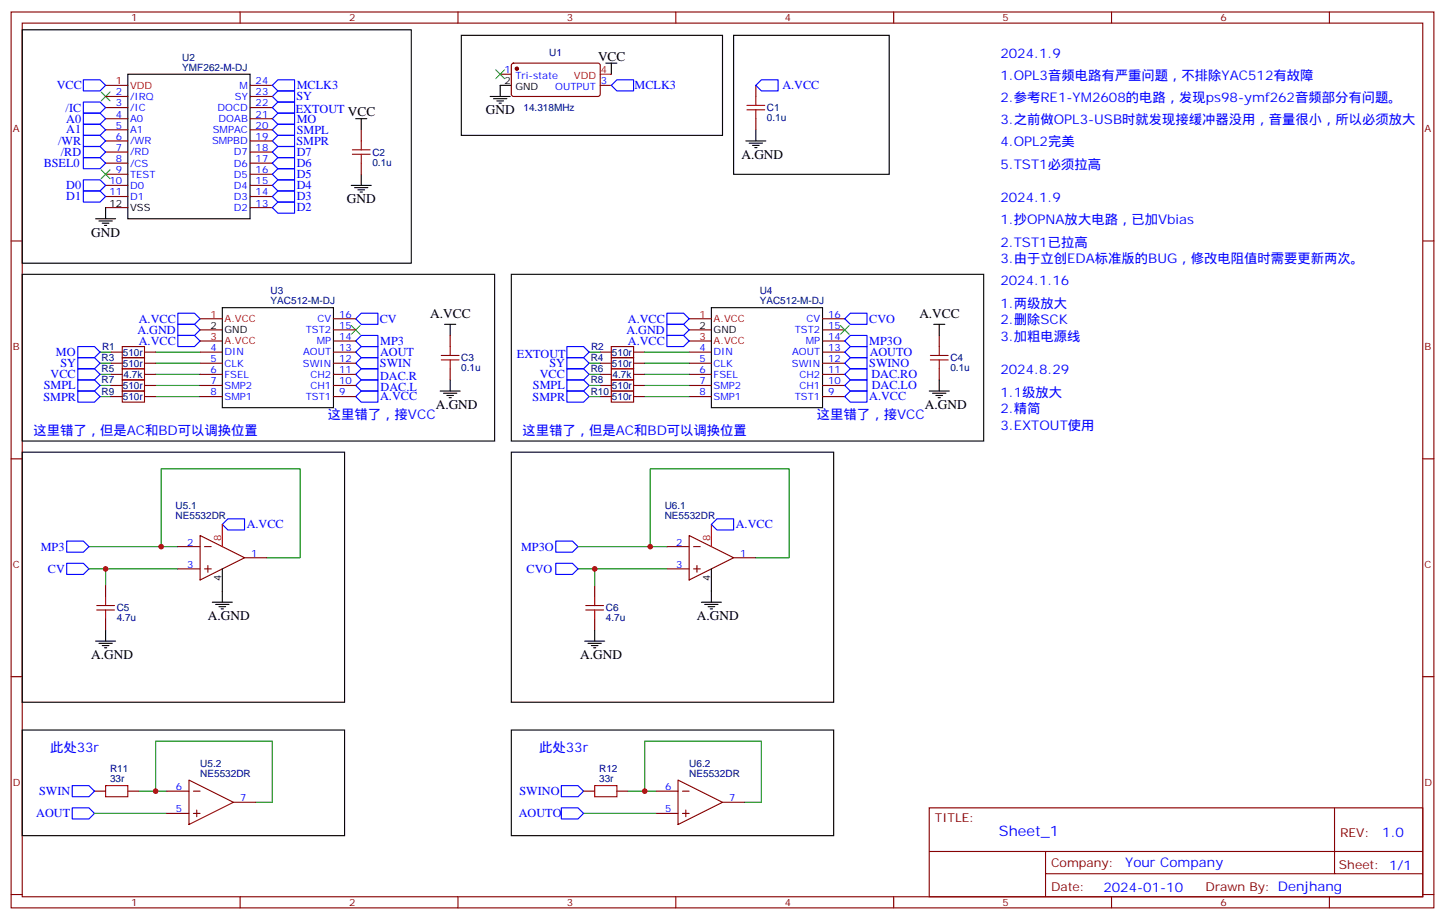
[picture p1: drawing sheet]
<svg xmlns="http://www.w3.org/2000/svg" width="459mm" height="292mm" viewBox="0 0 459 292" stroke-linecap="round" stroke-linejoin="round" font-family="sans-serif">
<g fill="none" stroke="#870000" stroke-width=".35">
<path d="M3.5 3.8h451.6v284.3h-451.6zM7.1 7.3h444.5v277.3h-444.5zM76.2 3.8v3.5M145.3 3.8v3.5M214.5 3.8v3.5M283.6 3.8v3.5M352.8 3.8v3.5M421.9 3.8v3.5M33.5 27.1h7.1M33.5 30.6h7.1M33.5 34.1h7.1M33.5 37.7h7.1"/>
<path d="M79.4 27.1h7M79.4 30.6h7M79.4 34.1h7M79.4 37.7h7M158.7 23.6h3.6M162.5 20.2l.5-.2 27.1 .1 .4 .6-.1 9.5-.6 .4h-27.1l-.4-.7v-9.2zM190.5 27.1h3.5M239.9 27.1v3.5M239.9 37.7v3.5M33.5 41.2h7.1M33.5 44.7h7.1M33.5 48.3h7.1"/>
<path d="M33.5 51.8h7.1M33.5 55.3h7.1M33.5 58.8h7.1M79.4 41.2h7M79.4 44.7h7M79.4 48.3h7M79.4 51.8h7M79.4 55.3h7M79.4 58.8h7M114.7 41.2v3.5M114.7 51.8v3.5M3.5 76.5h3.6"/>
<path d="M33.5 62.4h7.1M33.5 65.9h7.1M79.4 62.4h7M79.4 65.9h7M451.6 76.5h3.5M35.3 118.8h3.5M35.3 115.3h3.5M35.3 111.8h3.5M45.9 118.8h3.5M45.9 115.3h3.5M45.9 111.8h3.5M63.5 118.8h7.1"/>
<path d="M63.5 115.3h7.1M63.5 111.8h7.1M63.5 101.2h7.1M63.5 104.7h7.1M63.5 108.2h7.1M105.8 118.8h7.1M105.8 115.3h7.1M105.8 111.8h7.1M105.8 101.2h7.1M105.8 104.7h7.1M105.8 108.2h7.1M142.9 106.5v3.5"/>
<path d="M142.9 117.1v3.5M190.5 118.8h3.5M190.5 115.3h3.5M190.5 111.8h3.5M201.1 118.8h3.5M201.1 115.3h3.5M201.1 111.8h3.5M218.7 118.8h7.1M218.7 115.3h7.1M218.7 111.8h7.1M218.7 101.2h7.1M218.7 104.7h7.1"/>
<path d="M218.7 108.2h7.1M261.1 118.8h7M261.1 115.3h7M261.1 111.8h7M261.1 101.2h7M261.1 104.7h7M261.1 108.2h7M298.1 106.5v3.5M298.1 117.1v3.5M35.3 125.9h3.5M35.3 122.3h3.5M45.9 125.9h3.5"/>
<path d="M45.9 122.3h3.5M63.5 125.9h7.1M63.5 122.3h7.1M105.8 125.9h7.1M105.8 122.3h7.1M190.5 125.9h3.5M190.5 122.3h3.5M201.1 125.9h3.5M201.1 122.3h3.5M218.7 125.9h7.1M218.7 122.3h7.1M261.1 125.9h7"/>
<path d="M261.1 122.3h7M3.5 145.6h3.6M451.6 145.6h3.5M56.4 173.5h7.1M63.5 170l14.1 7-14.1 7.1zM64.9 173.5h2.1M66 179.5v2.1M77.6 177h7.1M211.7 173.5h7M218.7 170l14.1 7-14.1 7.1zM220.1 173.5h2.1M221.2 179.5v2.1"/>
<path d="M232.8 177h7.1M33.5 185.8v3.6M33.5 196.4v3.6M56.4 180.6h7.1M64.9 180.6h2.1M188.7 185.8v3.6M188.7 196.4v3.6M211.7 180.6h7M220.1 180.6h2.1M3.5 214.8h3.6M451.6 214.8h3.5M30 251.1h3.5"/>
<path d="M40.6 251.1h3.5M52.9 251.1h7.1M52.9 258.2h7.1M60 247.6l14.1 7-14.1 7.1zM61.4 251.1h2.1M61.4 258.2h2.1M62.4 257.1v2.1M74.1 254.6h7M185.2 251.1h3.5M195.8 251.1h3.5M208.1 251.1h7.1M208.1 258.2h7.1"/>
<path d="M215.2 247.6l14.1 7-14.1 7.1zM216.6 251.1h2.1M216.6 258.2h2.1M217.7 257.1v2.1M229.3 254.6h7.1M294.9 256.4h156.7v28.2h-156.7zM423.5 256.4l.1 20.9M295 270.2h156.4M331.8 277.3h119.6M331.8 270.2v14.2M3.5 283.9h3.6M76.2 284.6v3.5"/>
<path d="M145.3 284.6v3.5M214.5 284.6v3.5M283.6 284.6v3.5M352.8 284.6v3.5M421.9 284.6v3.5M451.6 283.9h3.5"/>
</g>
<g fill="none" stroke="#008700" stroke-width=".35">
<path d="M31.7 118.8h3.6M31.7 115.3h3.6M31.7 111.8h3.6M49.4 118.8h14.1M49.4 115.3h14.1M49.4 111.8h14.1M187 111.8h3.5M187 115.3h3.5M187 118.8h3.5M204.6 118.8h14.1M204.6 115.3h14.1M204.6 111.8h14.1"/>
<path d="M31.7 125.9h3.6M31.7 122.3h3.6M49.4 125.9h14.1M49.4 122.3h14.1M187 122.3h3.5M187 125.9h3.5M204.6 125.9h14.1M204.6 122.3h14.1M28.2 173.5h28.2M51.2 173.5v-24.7h44v28.2h-10.5M183.4 173.5h28.3M206.4 173.5v-24.7h44.1v28.2h-10.6"/>
<path d="M28.2 180.6h28.2M33.5 180.6v5.2M183.4 180.6h28.3M188.7 180.6v5.2M30 258.2h22.9M44.1 251.1h5.3M52.9 251.1h-3.5v-15.9h37v19.4h-5.3M185.2 258.2h22.9M199.3 251.1h5.3M208.1 251.1h-3.5v-15.9h37.1v19.4h-5.3"/>
</g>
<g fill="none" stroke="#a10000" stroke-width=".35">
<path d="M237.1 34.9h5.6M237.1 33.4h5.6M239.9 30.6v2.8M239.9 34.9v2.8M111.8 49h5.7M111.8 47.6h5.7M114.7 44.7v2.9M114.7 49v2.8M38.8 117.1h7.1v3.5h-7.1zM38.8 113.5h7.1v3.6h-7.1zM38.8 110h7.1v3.5h-7.1zM140.1 114.2h5.6"/>
<path d="M140.1 112.8h5.6M142.9 110v2.8M142.9 114.2v2.9M194 110h7.1v3.5h-7.1zM194 113.5h7.1v3.6h-7.1zM194 117.1h7.1v3.5h-7.1zM295.3 114.2h5.6M295.3 112.8h5.6M298.1 110v2.8M298.1 114.2v2.9M38.8 124.1h7.1v3.5h-7.1zM38.8 120.6h7.1v3.5h-7.1z"/>
<path d="M194 120.6h7.1v3.5h-7.1zM194 124.1h7.1v3.5h-7.1zM30.7 193.6h5.6M30.7 192.2h5.6M33.5 189.4v2.8M33.5 193.6v2.8M185.9 193.6h5.7M185.9 192.2h5.7M188.7 189.4v2.8M188.7 193.6v2.8M33.5 249.3h7.1v3.6h-7.1zM188.7 249.3h7.1v3.6h-7.1z"/>
</g>
<g fill="none" stroke="#00f" stroke-width=".35">
<path d="M26.5 35.9h5.2l1.8 1.8-1.8 1.7h-5.2zM26.5 39.4h5.2l1.8 1.8-1.8 1.8h-5.2zM26.5 32.4h5.2l1.8 1.7-1.8 1.8h-5.2zM26.5 25.3h5.2l1.8 1.8-1.8 1.8h-5.2zM86.4 30.6l1.8-1.7h5.3v3.5h-5.3zM86.4 37.7l1.8-1.8h5.3v3.5h-5.3zM86.4 27.1l1.8-1.8h5.3v3.6h-5.3zM86.4 34.1l1.8-1.7h5.3v3.5h-5.3zM194 27.1l1.8-1.8h5.3v3.6h-5.3zM239.9 27.1l1.8-1.8h5.2v3.6h-5.2zM26.5 57.1h5.2l1.8 1.7-1.8 1.8h-5.2zM26.5 46.5h5.2l1.8 1.8-1.8 1.7h-5.2z"/>
<path d="M26.5 43h5.2l1.8 1.7-1.8 1.8h-5.2zM26.5 50h5.2l1.8 1.8-1.8 1.8h-5.2zM86.4 41.2l1.8-1.8h5.3v3.6h-5.3zM86.4 44.7l1.8-1.7h5.3v3.5h-5.3zM86.4 48.3l1.8-1.8h5.3v3.5h-5.3zM88.2 57.1h5.3v3.5h-5.3l-1.8-1.8zM88.2 53.6h5.3v3.5h-5.3l-1.8-1.8zM88.2 50h5.3v3.6h-5.3l-1.8-1.8zM26.5 60.6h5.2l1.8 1.8-1.8 1.7h-5.2zM88.2 64.1h5.3v3.6h-5.3l-1.8-1.8zM88.2 60.6h5.3v3.5h-5.3l-1.8-1.7zM56.4 99.4h5.3l1.8 1.8-1.8 1.7h-5.3z"/>
<path d="M211.7 99.4h5.3l1.7 1.8-1.7 1.7h-5.3zM24.7 117.1h5.3l1.7 1.7-1.7 1.8h-5.3zM24.7 113.5h5.3l1.7 1.8-1.7 1.8h-5.3zM24.7 110h5.3l1.7 1.8-1.7 1.7h-5.3zM56.4 102.9h5.3l1.8 1.8-1.8 1.8h-5.3zM56.4 106.5h5.3l1.8 1.7-1.8 1.8h-5.3zM112.9 101.2l1.8-1.8h5.2v3.5h-5.2zM112.9 108.2l1.8-1.7h5.2v3.5h-5.2zM112.9 111.8l1.8-1.8h5.2v3.5h-5.2zM112.9 115.3l1.8-1.8h5.2v3.6h-5.2zM114.7 117.1h5.2v3.5h-5.2l-1.8-1.8zM179.9 113.5h5.3l1.8 1.8-1.8 1.8h-5.3z"/>
<path d="M179.9 117.1h5.3l1.8 1.7-1.8 1.8h-5.3zM179.9 110h5.3l1.8 1.8-1.8 1.7h-5.3zM211.7 106.5h5.3l1.7 1.7-1.7 1.8h-5.3zM211.7 102.9h5.3l1.7 1.8-1.7 1.8h-5.3zM268.1 118.8l1.8-1.7h5.3v3.5h-5.3zM268.1 115.3l1.8-1.8h5.3v3.6h-5.3zM268.1 111.8l1.8-1.8h5.3v3.5h-5.3zM268.1 108.2l1.8-1.7h5.3v3.5h-5.3zM268.1 101.2l1.8-1.8h5.3v3.5h-5.3zM24.7 120.6h5.3l1.7 1.7-1.7 1.8h-5.3zM24.7 124.1h5.3l1.7 1.8-1.7 1.7h-5.3zM114.7 124.1h5.2v3.5h-5.2l-1.8-1.7z"/>
<path d="M114.7 120.6h5.2v3.5h-5.2l-1.8-1.8zM179.9 124.1h5.3l1.8 1.8-1.8 1.7h-5.3zM179.9 120.6h5.3l1.8 1.7-1.8 1.8h-5.3zM268.1 125.9l1.8-1.8h5.3v3.5h-5.3zM269.9 120.6h5.3v3.5h-5.3l-1.8-1.8zM21.2 178.8h5.3l1.7 1.8-1.7 1.7h-5.3zM21.2 171.7h5.3l1.7 1.8-1.7 1.8h-5.3zM72.3 164.7h5.3v3.5h-5.3l-1.7-1.8zM176.4 171.7h5.3l1.7 1.8-1.7 1.8h-5.3zM176.4 178.8h5.3l1.7 1.8-1.7 1.7h-5.3zM227.5 164.7h5.3v3.5h-5.3l-1.7-1.8zM22.9 249.3h5.3l1.8 1.8-1.8 1.8h-5.3z"/>
<path d="M22.9 256.4h5.3l1.8 1.8-1.8 1.7h-5.3zM178.2 256.4h5.2l1.8 1.8-1.8 1.7h-5.2zM178.2 249.3h5.2l1.8 1.8-1.8 1.8h-5.2z"/>
</g>
<path d="M32.1 29.2l2.8 2.8M34.9 29.2l-2.8 2.8M157.3 22.2l2.9 2.8M160.2 22.2l-2.9 2.8M32.1 53.9l2.8 2.8M34.9 53.9l-2.8 2.8M111.5 103.3l2.8 2.8M114.3 103.3l-2.8 2.8M266.7 103.3l2.8 2.8M269.5 103.3l-2.8 2.8" fill="none" stroke="#3c3" stroke-width=".35"/>
<g fill="none" stroke="#000" stroke-width=".35">
<path d="M7.1 9.5h123.4v74h-123.4zM146.4 11.2h82.9v31.8h-82.9zM232.8 11.2h49.4v44.1h-49.4zM40.6 23.6h38.8v45.8h-38.8zM112.9 37.7h3.5M114.7 37.7v3.5M155.6 30.6h6.3M156.6 31.3h4.3M157.7 32h2.1M158.4 32.7h.7M162.3 27.1h-3.6v3.5M192.3 20h3.5"/>
<path d="M194 20v3.6M111.5 58.8h6.3M112.5 59.5h4.3M114.7 55.3v3.5M236.7 44.7h6.4M237.8 45.4h4.2M238.8 46.1h2.1M239.5 46.8h.7M239.9 41.2v3.5M30.3 69.4h6.4M31.4 70.1h4.2M32.5 70.8h2.1"/>
<path d="M33.2 71.5h.7M33.5 65.9v3.5M113.6 60.3h2.1M114.3 61h.7M7.1 87.1h149.9v52.9h-149.9zM70.6 97.6h35.2v31.8h-35.2zM162.3 87.1h149.9v52.9h-149.9zM225.8 97.6h35.3v31.8h-35.3zM141.1 102.9h3.5M142.9 102.9v3.6M296.3 102.9h3.6M298.1 102.9v3.6"/>
<path d="M139.7 124.1h6.3M140.8 124.8h4.2M141.8 125.5h2.1M142.5 126.2h.7M142.9 120.6v3.5M294.9 124.1h6.4M296 124.8h4.2M297 125.5h2.2M297.7 126.2h.7M298.1 120.6v3.5M7.1 143.5h102.3v79.4h-102.3zM162.3 143.5h102.3v79.4h-102.3z"/>
<path d="M33.5 200v3.5M67.4 191.1h6.3M68.4 191.8h4.3M69.5 192.5h2.1M70.2 193.3h.7M70.6 180.6v10.5M188.7 200v3.5M222.6 191.1h6.4M223.7 191.8h4.2M224.7 192.5h2.1M225.4 193.3h.7M225.8 180.6v10.5"/>
<path d="M30.3 203.5h6.4M31.4 204.2h4.2M32.5 204.9h2.1M33.2 205.6h.7M185.6 203.5h6.3M186.6 204.2h4.3M187.7 204.9h2.1M188.4 205.6h.7M7.1 231.7h102.3v33.5h-102.3zM162.3 231.7h102.3v33.5h-102.3z"/>
</g>
<path d="M190.5 23.6h3.5M70.6 166.4v7.1M225.8 166.4v7.1" fill="none" stroke="#f00" stroke-width=".35"/>
<circle cx="164" cy="21.8" r=".53" fill="#870000" stroke="#870000" stroke-width=".35"/>
<g fill="#c00">
<circle cx="49.4" cy="251.1" r=".88"/>
<circle cx="51.2" cy="173.5" r=".88"/>
<circle cx="33.5" cy="180.6" r=".88"/>
<circle cx="188.7" cy="180.6" r=".88"/>
<circle cx="206.4" cy="173.5" r=".88"/>
<circle cx="204.6" cy="251.1" r=".88"/>
</g>
<text font-size="4.6" fill="#00f" x="317" y="265.4">Sheet_1</text>
<g font-size="4.2">
<text x="189.8" y="19.3">VCC</text>
<text x="110.4" y="37">VCC</text>
<text x="154.2" y="36.3">GND</text>
<text x="235.3" y="50.4">A.GND</text>
<text x="110.1" y="64.5">GND</text>
<text x="28.9" y="75.1">GND</text>
<text x="136.6" y="100.8">A.VCC</text>
<text x="291.8" y="100.8">A.VCC</text>
<text x="138.3" y="129.8">A.GND</text>
<text x="293.5" y="129.8">A.GND</text>
<text x="66" y="196.8">A.GND</text>
<text x="221.2" y="196.8">A.GND</text>
<text x="28.9" y="209.1">A.GND</text>
<text x="184.1" y="209.1">A.GND</text>
</g>
<g font-size="4.2" fill="#00f">
<text x="317.5" y="18.3">2024.1.9</text>
<text x="317.5" y="25.3">1.OPL3音频电路有严重问题，不排除YAC512有故障</text>
<text x="317.5" y="32.4">2.参考RE1-YM2608的电路，发现ps98-ymf262音频部分有问题。</text>
<text x="317.5" y="39.4">3.之前做OPL3-USB时就发现接缓冲器没用，音量很小，所以必须放大</text>
<text x="317.5" y="46.5">4.OPL2完美</text>
<text x="317.5" y="53.6">5.TST1必须拉高</text>
<text x="317.5" y="64.1">2024.1.9</text>
<text x="317.5" y="71.2">1.抄OPNA放大电路，已加Vbias</text>
<text x="317.5" y="78.2">2.TST1已拉高</text>
<text x="317.5" y="83.5">3.由于立创EDA标准版的BUG，修改电阻值时需要更新两次。</text>
<text x="317.5" y="90.6">2024.1.16</text>
<text x="317.5" y="97.6">1.两级放大</text>
<text x="317.5" y="102.9">2.删除SCK</text>
<text x="317.5" y="108.2">3.加粗电源线</text>
<text x="317.5" y="118.8">2024.8.29</text>
<text x="317.5" y="125.9">1.1级放大</text>
<text x="317.5" y="131.2">2.精简</text>
<text x="104.1" y="132.9">这里错了，接VCC</text>
<text x="259.3" y="132.9">这里错了，接VCC</text>
<text x="317.5" y="136.5">3.EXTOUT使用</text>
<text x="10.6" y="138.2">这里错了，但是AC和BD可以调换位置</text>
<text x="165.8" y="138.2">这里错了，但是AC和BD可以调换位置</text>
<text x="15.9" y="238.8">此处33r</text>
<text x="171.1" y="238.8">此处33r</text>
<text x="438.7" y="265.7">1.0</text>
<text x="357.1" y="275.2">Your Company</text>
<text x="350.2" y="283">2024-01-10</text>
</g>
<g font-size="3.9" fill="#00f">
<text x="18" y="28.3">VCC</text>
<text x="94.2" y="28.4">MCLK3</text>
<text x="201.4" y="28.3">MCLK3</text>
<text x="248.3" y="28.4">A.VCC</text>
<text x="20.8" y="35.4">/IC</text>
<text x="93.9" y="35.9">EXTOUT</text>
<text x="94.1" y="31.8">SY</text>
<text x="21" y="38.9">A0</text>
<text x="94.2" y="38.9">MO</text>
<text x="18.5" y="46">/WR</text>
<text x="21" y="42.4">A1</text>
<text x="94.1" y="46">SMPR</text>
<text x="94.2" y="42.5">SMPL</text>
<text x="13.9" y="53.1">BSEL0</text>
<text x="19.3" y="49.5">/RD</text>
<text x="94.2" y="53">D6</text>
<text x="94.2" y="49.4">D7</text>
<text x="94.2" y="56.5">D5</text>
<text x="21" y="60.1">D0</text>
<text x="21" y="63.5">D1</text>
<text x="94.2" y="63.5">D3</text>
<text x="94.2" y="60">D4</text>
<text x="94.2" y="67.1">D2</text>
<text x="43.6" y="106">A.GND</text>
<text x="44.1" y="102.4">A.VCC</text>
<text x="120.6" y="102.4">CV</text>
<text x="198.8" y="106">A.GND</text>
<text x="199.3" y="102.4">A.VCC</text>
<text x="275.9" y="102.4">CVO</text>
<text x="17.7" y="113">MO</text>
<text x="44.1" y="109.4">A.VCC</text>
<text x="120.6" y="113">AOUT</text>
<text x="120.6" y="109.6">MP3</text>
<text x="164" y="113.5">EXTOUT</text>
<text x="199.3" y="109.4">A.VCC</text>
<text x="275.9" y="109.5">MP3O</text>
<text x="276" y="113">AOUTO</text>
<text x="19.2" y="116.5">SY</text>
<text x="120.6" y="116.5">SWIN</text>
<text x="174.4" y="116.5">SY</text>
<text x="275.9" y="116.6">SWINO</text>
<text x="13.9" y="123.6">SMPL</text>
<text x="16.1" y="120.1">VCC</text>
<text x="120.6" y="120.6">DAC.R</text>
<text x="120.8" y="124.1">DAC.L</text>
<text x="169.1" y="123.6">SMPL</text>
<text x="171.3" y="120.1">VCC</text>
<text x="276.6" y="120.1">DAC.RO</text>
<text x="276.7" y="123.6">DAC.LO</text>
<text x="13.8" y="127.1">SMPR</text>
<text x="120.6" y="127.1">A.VCC</text>
<text x="169" y="127.1">SMPR</text>
<text x="275.9" y="127.1">A.VCC</text>
<text x="78.3" y="167.7">A.VCC</text>
<text x="233.5" y="167.7">A.VCC</text>
<text x="12.9" y="174.8">MP3</text>
<text x="165.4" y="174.8">MP3O</text>
<text x="15.2" y="181.7">CV</text>
<text x="167.1" y="181.8">CVO</text>
<text x="12.4" y="252.4">SWIN</text>
<text x="164.9" y="252.4">SWINO</text>
<text x="11.5" y="259.4">AOUT</text>
<text x="164.6" y="259.4">AOUTO</text>
</g>
<g font-size="3.9" fill="#800">
<text x="296.7" y="261">TITLE:</text>
<text x="425.3" y="265.7">REV:</text>
<text x="333.6" y="275.2">Company:</text>
<text x="425" y="275.8">Sheet: 1/1</text>
<text x="333.6" y="282.9">Date:</text>
<text x="382.6" y="282.9">Drawn By: Denjhang</text>
</g>
<g font-size="3.2" fill="#800">
<text x="41.6" y="6.8">1</text>
<text x="110.8" y="6.8">2</text>
<text x="179.9" y="6.8">3</text>
<text x="249.1" y="6.8">4</text>
<text x="318.2" y="6.8">5</text>
<text x="387.3" y="6.8">6</text>
<text x="4.1" y="41.9">A</text>
<text x="452.1" y="41.9">A</text>
<text x="4.1" y="111.1">B</text>
<text x="452.1" y="111.1">B</text>
<text x="4.1" y="180.2">C</text>
<text x="452.1" y="180.2">C</text>
<text x="4.1" y="249.3">D</text>
<text x="452.1" y="249.3">D</text>
<text x="41.6" y="287.6">1</text>
<text x="110.8" y="287.6">2</text>
<text x="179.9" y="287.6">3</text>
<text x="249.1" y="287.6">4</text>
<text x="318.2" y="287.6">5</text>
<text x="387.3" y="287.6">6</text>
</g>
<g font-size="3.2" fill="#000080">
<text x="174.3" y="17.7">U1</text>
<text x="57.9" y="22.4">YMF262-M-DJ</text>
<text x="57.9" y="19.3">U2</text>
<text x="166.1" y="35.3">14.318MHz</text>
<text x="243.4" y="35.3">C1</text>
<text x="243.4" y="38.5">0.1u</text>
<text x="118.2" y="52.6">0.1u</text>
<text x="118.2" y="49.4">C2</text>
<text x="85.9" y="93.4">U3</text>
<text x="241.1" y="93.4">U4</text>
<text x="85.9" y="96.6">YAC512-M-DJ</text>
<text x="241.1" y="96.6">YAC512-M-DJ</text>
<text x="32.4" y="111.1">R1</text>
<text x="39" y="112.9">510r</text>
<text x="187.6" y="111.1">R2</text>
<text x="194.2" y="112.9">510r</text>
<text x="32.3" y="118.2">R5</text>
<text x="32.3" y="114.7">R3</text>
<text x="39" y="116.4">510r</text>
<text x="39.2" y="120">4.7k</text>
<text x="146.4" y="117.8">0.1u</text>
<text x="146.4" y="114.7">C3</text>
<text x="187.5" y="114.7">R4</text>
<text x="187.5" y="118.2">R6</text>
<text x="194.2" y="116.4">510r</text>
<text x="194.4" y="120">4.7k</text>
<text x="301.6" y="117.8">0.1u</text>
<text x="301.6" y="114.7">C4</text>
<text x="32.3" y="125.2">R9</text>
<text x="32.3" y="121.7">R7</text>
<text x="39" y="123.5">510r</text>
<text x="187.5" y="121.7">R8</text>
<text x="187.5" y="125.2">R10</text>
<text x="194.2" y="123.5">510r</text>
<text x="39" y="127">510r</text>
<text x="194.2" y="127">510r</text>
<text x="55.7" y="161.6">U5.1</text>
<text x="211" y="161.6">U6.1</text>
<text x="55.7" y="164.7">NE5532DR</text>
<text x="211" y="164.7">NE5532DR</text>
<text x="37" y="197.2">4.7u</text>
<text x="37" y="194.1">C5</text>
<text x="192.3" y="197.2">4.7u</text>
<text x="192.3" y="194.1">C6</text>
<text x="34.9" y="245.1">R11</text>
<text x="63.5" y="243.4">U5.2</text>
<text x="190.2" y="245.1">R12</text>
<text x="218.8" y="243.4">U6.2</text>
<text x="34.9" y="248.3">33r</text>
<text x="63.5" y="246.5">NE5532DR</text>
<text x="190.2" y="248.3">33r</text>
<text x="218.8" y="246.5">NE5532DR</text>
</g>
<g font-size="3.2" fill="#00f">
<text x="160.1" y="23.2">1</text>
<text x="76" y="28.2">M</text>
<text x="81.1" y="26.7">24</text>
<text x="163.6" y="25">Tri-state</text>
<text x="176.2" y="28.5">OUTPUT</text>
<text x="190.7" y="26.7">3</text>
<text x="36.8" y="30.3">2</text>
<text x="36.8" y="33.8">3</text>
<text x="41.3" y="31.7">/IRQ</text>
<text x="41.3" y="35.2">/IC</text>
<text x="69.1" y="35.2">DOCD</text>
<text x="74.5" y="31.7">SY</text>
<text x="81.1" y="33.8">22</text>
<text x="81.1" y="30.3">23</text>
<text x="36.8" y="37.3">4</text>
<text x="36.8" y="40.9">5</text>
<text x="41.3" y="38.7">A0</text>
<text x="69.4" y="38.7">DOAB</text>
<text x="81.1" y="40.9">20</text>
<text x="81.1" y="37.3">21</text>
<text x="36.8" y="44.4">6</text>
<text x="36.8" y="47.9">7</text>
<text x="41.3" y="42.3">A1</text>
<text x="41.3" y="45.8">/WR</text>
<text x="67.3" y="45.8">SMPBD</text>
<text x="67.5" y="42.3">SMPAC</text>
<text x="81.1" y="47.9">18</text>
<text x="81.1" y="44.4">19</text>
<text x="36.8" y="51.4">8</text>
<text x="41.3" y="49.3">/RD</text>
<text x="41.3" y="52.8">/CS</text>
<text x="74.2" y="52.8">D6</text>
<text x="74.2" y="49.3">D7</text>
<text x="81.1" y="51.4">17</text>
<text x="34.8" y="58.5">10</text>
<text x="36.8" y="55">9</text>
<text x="41.3" y="56.4">TEST</text>
<text x="41.3" y="59.9">D0</text>
<text x="74.2" y="59.9">D4</text>
<text x="74.2" y="56.4">D5</text>
<text x="81.1" y="58.5">15</text>
<text x="81.1" y="55">16</text>
<text x="34.8" y="62">11</text>
<text x="41.3" y="63.4">D1</text>
<text x="74.2" y="63.4">D3</text>
<text x="81.1" y="65.5">13</text>
<text x="81.1" y="62">14</text>
<text x="74.2" y="67">D2</text>
<text x="107.6" y="100.8">16</text>
<text x="262.8" y="100.8">16</text>
<text x="97" y="105.8">TST2</text>
<text x="100.7" y="102.2">CV</text>
<text x="107.6" y="107.9">14</text>
<text x="107.6" y="104.4">15</text>
<text x="252.3" y="105.8">TST2</text>
<text x="256" y="102.2">CV</text>
<text x="262.8" y="107.9">14</text>
<text x="262.8" y="104.4">15</text>
<text x="66.8" y="111.4">4</text>
<text x="71.3" y="112.8">DIN</text>
<text x="96.2" y="112.8">AOUT</text>
<text x="100.5" y="109.3">MP</text>
<text x="107.6" y="111.4">13</text>
<text x="222" y="111.4">4</text>
<text x="226.5" y="112.8">DIN</text>
<text x="251.4" y="112.8">AOUT</text>
<text x="255.8" y="109.3">MP</text>
<text x="262.8" y="111.4">13</text>
<text x="66.8" y="114.9">5</text>
<text x="66.8" y="118.5">6</text>
<text x="71.3" y="116.3">CLK</text>
<text x="71.3" y="119.9">FSEL</text>
<text x="96.1" y="116.3">SWIN</text>
<text x="98.5" y="119.9">CH2</text>
<text x="107.6" y="118.5">11</text>
<text x="107.6" y="114.9">12</text>
<text x="222" y="114.9">5</text>
<text x="222" y="118.5">6</text>
<text x="226.5" y="116.3">CLK</text>
<text x="226.5" y="119.9">FSEL</text>
<text x="251.3" y="116.3">SWIN</text>
<text x="253.7" y="119.9">CH2</text>
<text x="262.8" y="118.5">11</text>
<text x="262.8" y="114.9">12</text>
<text x="66.8" y="122">7</text>
<text x="66.8" y="125.5">8</text>
<text x="71.3" y="123.4">SMP2</text>
<text x="98.5" y="123.4">CH1</text>
<text x="107.6" y="125.5">9</text>
<text x="107.6" y="122">10</text>
<text x="222" y="122">7</text>
<text x="222" y="125.5">8</text>
<text x="226.5" y="123.4">SMP2</text>
<text x="253.7" y="123.4">CH1</text>
<text x="262.8" y="125.5">9</text>
<text x="262.8" y="122">10</text>
<text x="71.3" y="126.9">SMP1</text>
<text x="97" y="126.9">TST1</text>
<text x="226.5" y="126.9">SMP1</text>
<text x="252.3" y="126.9">TST1</text>
<text x="59.4" y="173.1">2</text>
<text x="214.6" y="173.1">2</text>
<text x="79.7" y="176.7">1</text>
<text x="234.9" y="176.7">1</text>
<text x="59.4" y="180.2">3</text>
<text x="214.6" y="180.2">3</text>
<text x="55.8" y="250.8">6</text>
<text x="211.1" y="250.8">6</text>
<text x="55.8" y="257.8">5</text>
<text x="76.2" y="254.3">7</text>
<text x="211.1" y="257.8">5</text>
<text x="231.4" y="254.3">7</text>
</g>
<g font-size="3.2" fill="#f00">
<text x="190.7" y="23.2">4</text>
<text x="36.8" y="26.7">1</text>
<text x="41.3" y="28.2">VDD</text>
<text x="182.1" y="25">VDD</text>
<text x="66.8" y="100.8">1</text>
<text x="222" y="100.8">1</text>
<text x="66.8" y="107.9">3</text>
<text x="71.3" y="102.2">A.VCC</text>
<text x="222" y="107.9">3</text>
<text x="226.5" y="102.2">A.VCC</text>
<text x="71.3" y="109.3">A.VCC</text>
<text x="226.5" y="109.3">A.VCC</text>
<text x="70.2" y="171.7" transform="rotate(-90 70.2 171.7)">8</text>
<text x="225.4" y="171.7" transform="rotate(-90 225.4 171.7)">8</text>
</g>
<g font-size="3.2">
<text x="160.1" y="26.7">2</text>
<text x="163.6" y="28.5">GND</text>
<text x="34.8" y="65.5">12</text>
<text x="41.3" y="67">VSS</text>
<text x="66.8" y="104.4">2</text>
<text x="71.3" y="105.8">GND</text>
<text x="222" y="104.4">2</text>
<text x="226.5" y="105.8">GND</text>
<text x="70.2" y="184.3" transform="rotate(-90 70.2 184.3)">4</text>
<text x="225.4" y="184.3" transform="rotate(-90 225.4 184.3)">4</text>
</g>
</svg>
